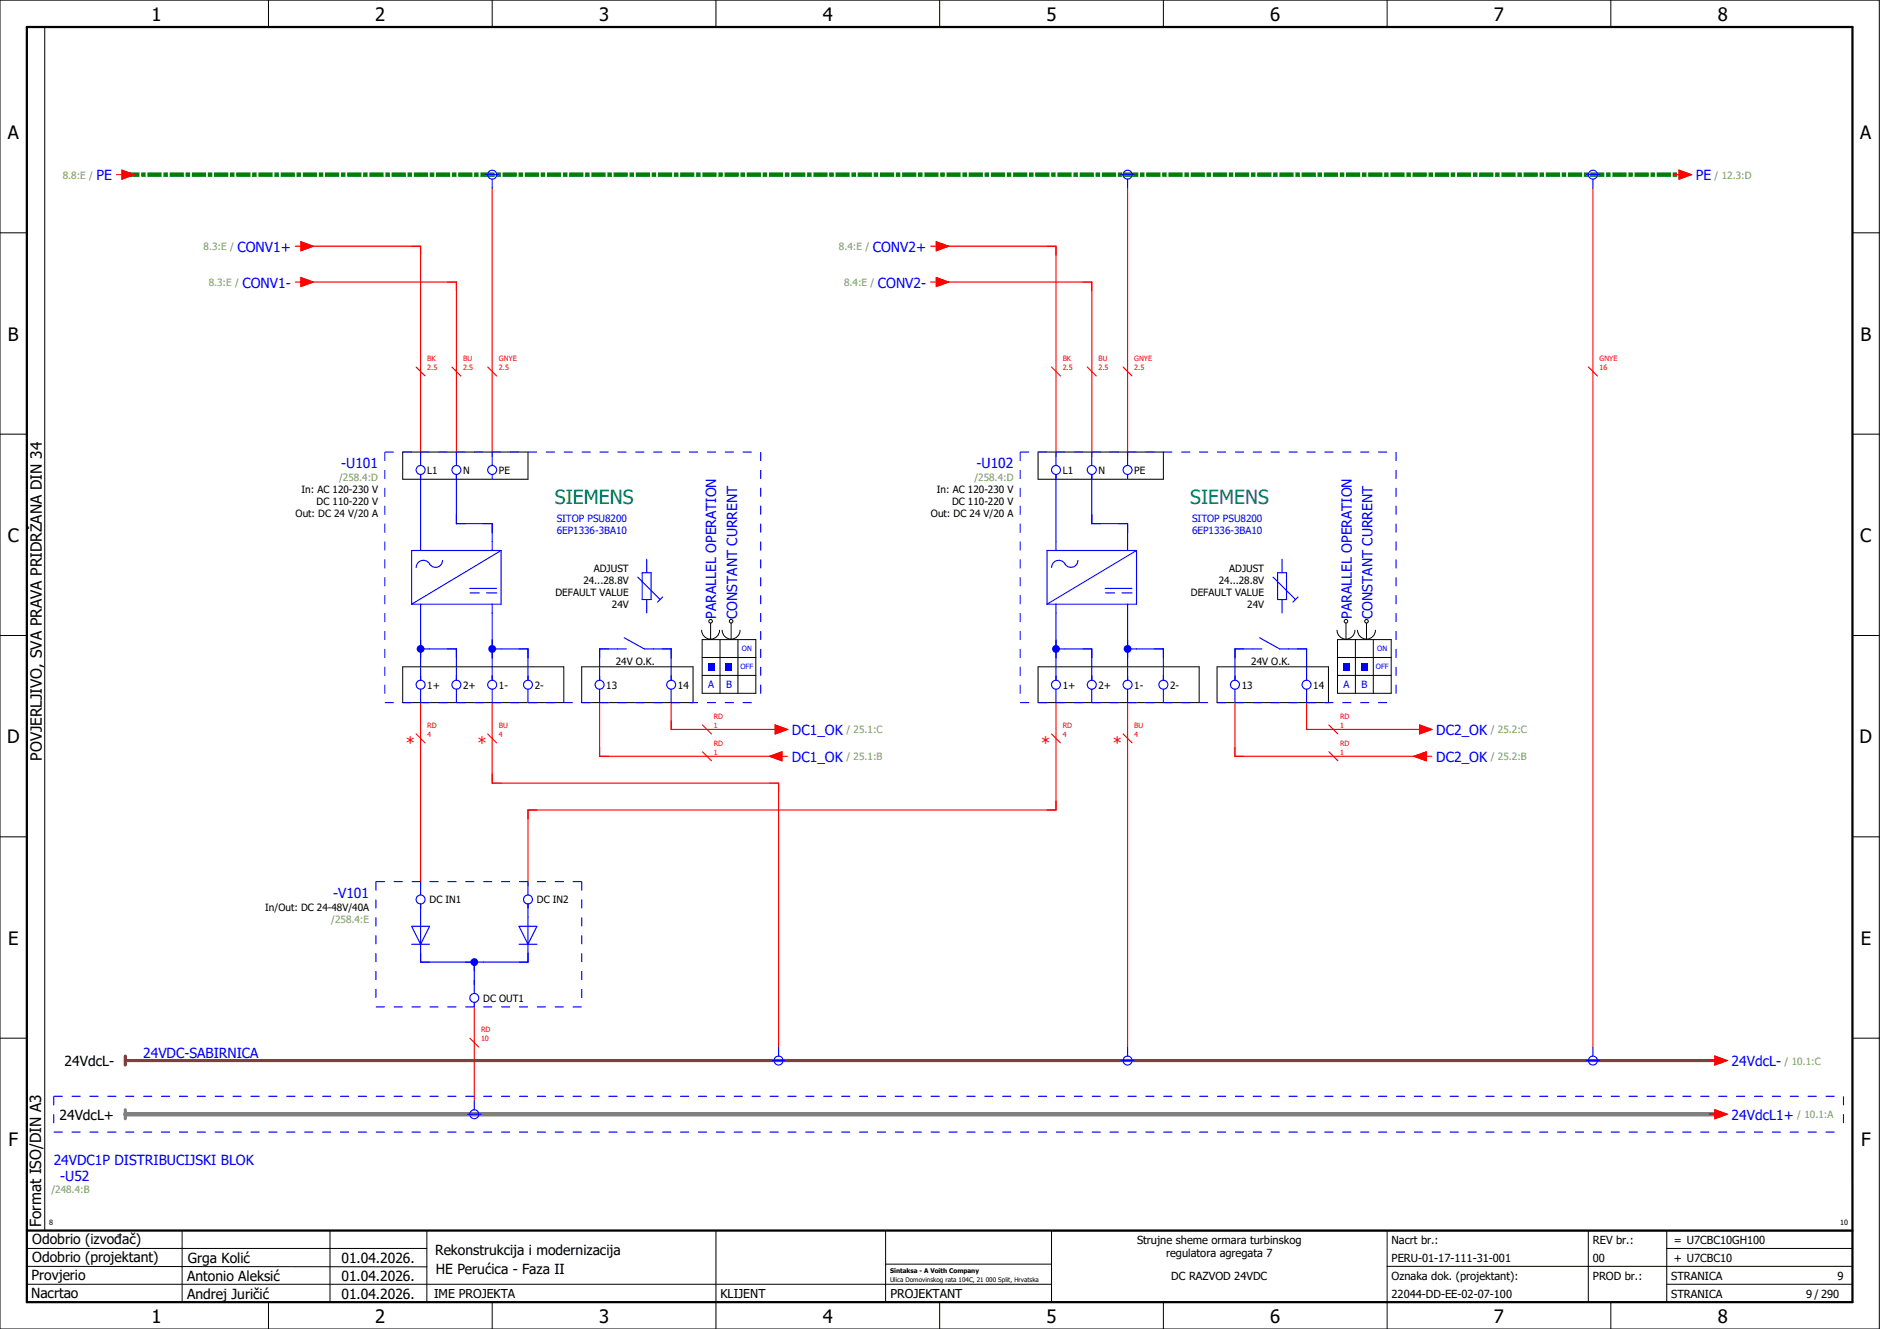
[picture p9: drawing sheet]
<svg xmlns="http://www.w3.org/2000/svg" width="420mm" height="297mm" viewBox="0 0 420 297" stroke-linecap="round" stroke-linejoin="round" font-family="sans-serif">
<g fill="none" stroke="#000" stroke-width=".22">
<path d="M0 0h420v297h-420zM10 6v269M60 0v6M110 0v6M160 0v6M210 0v6M260 0v6M310 0v6M360 0v6M0 52h6M414 52h6M0 97h6"/>
<path d="M414 97h6M90 101h28v6.1h-28zM158.8 139.3v3.6M163.4 139.3v3.6M0 142h6M90 149h36v8h-36zM130 149h24.9v8h-24.9zM156.8 140.9a2 2 0 0 0 2 2 2 2 0 0 0 2-2M156.9 143h12v12h-12zM156.9 147h12M156.9 151h12M160.9 143v12"/>
<path d="M161.4 140.9a2 2 0 0 0 2 2 2 2 0 0 0 2-2M164.9 143v12M414 142h6M414 176.3v87.4M0 187h6M414 187h6M0 232h6M414 232h6M6 279h89.4M40.7 275v16M73.7 274.9v16M95.4 275.1v16"/>
<path d="M160 275v22M197.9 275.1v16M310 275v22M355 275v16M372.5 279h41.5M372.5 275v16M414 275h-179v16M6 283l89.4 .1M6 287h229M60 291v6M110 291v6M197.9 282.5h37.1"/>
<path d="M210 291v6M260 291v6M310 283h104M360 291v6M372.5 287h41.5"/>
<circle cx="158.8" cy="138.9" r=".4"/>
<circle cx="163.4" cy="138.9" r=".4"/>
</g>
<path d="M6 6h408v285h-408zM6 275h408" fill="none" stroke="#000" stroke-width=".5"/>
<g fill="none" stroke="#f00" stroke-width=".25">
<path d="M68 55h26v47M110 42v60M210 55h26v47M252 42v60M356 42v192M68 63h34v39M210 63h34v39M94 157v41M110 157v18h64v59M134 157v12h40M150 157v6h24M236 157v24h-118v17"/>
<path d="M252 157v77M276 157v12h42M292 157v6h26M106 224v22"/>
</g>
<g fill="none" stroke="#00f" stroke-width=".25">
<path d="M94 106v15M102 106v11h8v4M236 106v15M244 106v11h8v4M94 137v15M110 137v15M236 137v15M252 137v15M94 145h8v7M112 145h6v7M138 145h-4v7M146 145h4v7"/>
<path d="M238 145h6v7M254 145h6v7M280 145h-4v7M288 145h4v7M94 202v3M94 213v2h12v5M118 202v3M118 213v2h-10"/>
</g>
<path d="M28 249h356" fill="none" stroke="#808080" stroke-width="1"/>
<path d="M28 237h356" fill="none" stroke="#7f3f3f" stroke-width=".7"/>
<path d="M28 39h348" fill="none" stroke="#008000" stroke-width="1" stroke-dasharray="3.2 .4 1 .4" stroke-linecap="butt"/>
<circle cx="94" cy="145" r=".88" fill="#00f"/>
<path d="M110 143v4M110 145h2" fill="none" stroke="#00f" stroke-width=".25"/>
<circle cx="110" cy="145" r=".87" fill="#00f"/>
<g fill="none" stroke="#00f" stroke-width=".25">
<path d="M94 101v3M94 106v1M102 101v3M102 106v1M110 101v3M110 106v1M244 115v2h2M250 117h2v2M94 121v2M94 135v2M98.9 125.3a1.62 1.62 0 0 1-1.4 1.5 1.62 1.62 0 0 1-1.8-1.1 1.6 1.6 0 0 0-1.7-.3 1.6 1.6 0 0 0-1 1.4M105 132.5h2.2"/>
<path d="M105 131.5h6M108.8 132.5h2.2M110 121v2M110 135v2M112 123l-20 12M112 123v12h-20M112 123h-20v12M142.5 129l5 5M143.5 128h2v6h-2zM144.5 125v3M144.5 134v3M148.1 133.4l-1.1 1.2"/>
<path d="M94 151v1M94 154v3M100 145h2v2M102 151v1M102 154v3M110 151v1M110 154v3M116 145h2v2M118 151v1M118 154v3M134 151v1M134 154v3"/>
<path d="M138 145h2M139.5 142.5l4.5 2.5h2M150 151v1M150 154v3M236 145h2M236 143v4M278 145h-2v2M290 145h2v2"/>
<circle cx="94" cy="105" r="1"/>
<circle cx="102" cy="105" r="1"/>
<circle cx="110" cy="105" r="1"/>
<circle cx="94" cy="153" r="1"/>
<circle cx="102" cy="153" r="1"/>
<circle cx="110" cy="153" r="1"/>
<circle cx="118" cy="153" r="1"/>
<circle cx="134" cy="153" r="1"/>
<circle cx="150" cy="153" r="1"/>
</g>
<path d="M86 101h84M86 101v56M170 101v56M86 157h84" fill="none" stroke="#00f" stroke-width=".25" stroke-dasharray="2 2" stroke-linecap="butt"/>
<g fill="none" stroke="#000" stroke-width=".22">
<path d="M232 101h28v6.1h-28zM300.8 139.3v3.6M305.4 139.3v3.6M232 149h36v8h-36zM272 149h24.9v8h-24.9zM298.8 140.9a2 2 0 0 0 2 2 2 2 0 0 0 2-2M298.9 143h12v12h-12zM298.9 147h12M298.9 151h12M302.9 143v12M303.4 140.9a2 2 0 0 0 2 2 2 2 0 0 0 2-2M306.9 143v12"/>
<circle cx="300.8" cy="138.9" r=".4"/>
<circle cx="305.4" cy="138.9" r=".4"/>
</g>
<circle cx="236" cy="145" r=".88" fill="#00f"/>
<path d="M252 143v4M252 145h2" fill="none" stroke="#00f" stroke-width=".25"/>
<circle cx="252" cy="145" r=".88" fill="#00f"/>
<g fill="none" stroke="#00f" stroke-width=".25">
<path d="M236 101v3M236 106v1M244 101v3M244 106v1M252 101v3M252 106v1M236 121v2M236 135v2M240.9 125.3a1.62 1.62 0 0 1-1.4 1.5 1.62 1.62 0 0 1-1.8-1.1 1.6 1.6 0 0 0-1.7-.3 1.6 1.6 0 0 0-1 1.4M247 132.5h2.2M247 131.5h6M250.8 132.5h2.2"/>
<path d="M252 121v2M252 135v2M254 123l-20 12M254 123v12h-20M254 123h-20v12M284.5 129l5 5M285.5 128h2v6h-2zM286.5 125v3M286.5 134v3M290.1 133.4l-1.1 1.2M236 151v1M236 154v3"/>
<path d="M242 145h2v2M244 151v1M244 154v3M252 151v1M252 154v3M258 145h2v2M260 151v1M260 154v3M276 151v1M276 154v3M280 145h2M281.5 142.5l4.5 2.5h2"/>
<path d="M292 151v1M292 154v3M94 213v2h2M104 215h4M106 215v2M118 213v2h-2"/>
<circle cx="236" cy="105" r="1"/>
<circle cx="244" cy="105" r="1"/>
<circle cx="252" cy="105" r="1"/>
<circle cx="236" cy="153" r="1"/>
<circle cx="244" cy="153" r="1"/>
<circle cx="252" cy="153" r="1"/>
<circle cx="260" cy="153" r="1"/>
<circle cx="276" cy="153" r="1"/>
<circle cx="292" cy="153" r="1"/>
</g>
<path d="M228 101h84M228 101v56M312 101v56M228 157h84" fill="none" stroke="#00f" stroke-width=".25" stroke-dasharray="2 2" stroke-linecap="butt"/>
<path d="M92 55h2v2M100 63h2v2" fill="none" stroke="#f00" stroke-width=".25"/>
<circle cx="106" cy="215" r=".88" fill="#00f"/>
<g fill="none" stroke="#00f" stroke-width=".25">
<path d="M108.5 39h3M250.5 39h3M354.5 39h3M110 40v2M252 40v2M356 40v2M94 197v3M118 197v3M92 207h4l-2 4zM92 211h4M94 202v1M94 205v8"/>
<path d="M106 219v3M116 211h4M116 207h4l-2 4zM118 202v1M118 205v8M106 224v1M172.5 237h3M174 234v2M250.5 237h3M252 234v2M354.5 237h3M356 234v2"/>
<path d="M104.5 249h3M106 246v2"/>
<circle cx="110" cy="39" r="1"/>
<circle cx="252" cy="39" r="1"/>
<circle cx="356" cy="39" r="1"/>
<circle cx="94" cy="201" r="1"/>
<circle cx="118" cy="201" r="1"/>
<circle cx="106" cy="223" r="1"/>
<circle cx="174" cy="237" r="1"/>
<circle cx="252" cy="237" r="1"/>
<circle cx="356" cy="237" r="1"/>
<circle cx="106" cy="249" r="1"/>
</g>
<path d="M84 197h46M84 197v28M130 197v28M84 225h46M12 253h400M12 245h400M12 245v8M412 245v8" fill="none" stroke="#00f" stroke-width=".25" stroke-dasharray="2 2" stroke-linecap="butt"/>
<g fill="none" stroke="#f00" stroke-width=".25">
<path d="M26 39h1.3M27.3 38l2.7 1-2.7 1zM374 39h1.2M375.2 38l2.8 1-2.8 1zM66 55h1.3M67.3 54l2.7 1-2.7 1zM208 55h1.3M209.3 54l2.7 1-2.7 1zM234 55h2v2M66 63h1.3M67.3 62l2.7 1-2.7 1zM208 63h1.3"/>
<path d="M209.3 62l2.7 1-2.7 1zM242 63h2v2M93 82l2 2M101 82l2 2M109 82l2 2M235 82l2 2M243 82l2 2M251 82l2 2M355 82l2 2M93 164l2 2M109 164l2 2M134 167v2h2"/>
<path d="M150 161v2h2M157 162l2 2M157 168l2 2M172 163h1.2M172 175h2v2M172 169l2.7-1v2zM173.2 162l2.8 1-2.8 1zM174.7 169h1.3M235 164l2 2M251 164l2 2M276 167v2h2M292 161v2h2"/>
<path d="M297 168l2 2M297 162l2 2M316 163h1.2M316 169l2.7-1v2zM317.2 162l2.8 1-2.8 1zM318.7 169h1.3M105 232l2 2M382 237h1.3M383.3 236l2.7 1-2.7 1zM382 249h1.3M383.3 248l2.7 1-2.7 1z"/>
</g>
<path d="M28 248v2" fill="none" stroke="#808080" stroke-width=".7"/>
<path d="M28 236v2" fill="none" stroke="#7f3f3f" stroke-width=".7"/>
<g fill="#f00" stroke="#f00" stroke-width=".22">
<path d="M383.3 248l2.7 1-2.7 1z"/>
<path d="M383.3 236l2.7 1-2.7 1z"/>
<path d="M173.2 162l2.8 1-2.8 1z"/>
<path d="M172 169l2.7-1v2z"/>
<path d="M316 169l2.7-1v2z"/>
<path d="M317.2 162l2.8 1-2.8 1z"/>
<path d="M67.3 54l2.7 1-2.7 1z"/>
<path d="M67.3 62l2.7 1-2.7 1z"/>
<path d="M209.3 62l2.7 1-2.7 1z"/>
<path d="M209.3 54l2.7 1-2.7 1z"/>
<path d="M27.3 38l2.7 1-2.7 1z"/>
<path d="M375.2 38l2.8 1-2.8 1z"/>
</g>
<g font-size="12.4" fill="#00f">
<text x="157" y="150">.</text>
<text x="161" y="150">.</text>
<text x="299" y="150">.</text>
<text x="303" y="150">.</text>
</g>
<g font-size="4.3" fill="#007f7f">
<text x="124" y="112.7">SIEMENS</text>
<text x="266" y="112.7">SIEMENS</text>
</g>
<g font-size="4.1">
<text x="33.9" y="4.7">1</text>
<text x="83.9" y="4.7">2</text>
<text x="133.9" y="4.7">3</text>
<text x="183.9" y="4.7">4</text>
<text x="233.9" y="4.7">5</text>
<text x="283.9" y="4.7">6</text>
<text x="333.9" y="4.7">7</text>
<text x="383.9" y="4.7">8</text>
<text x="1.8" y="31.2">A</text>
<text x="415.8" y="31.2">A</text>
<text x="1.8" y="76.2">B</text>
<text x="415.8" y="76.2">B</text>
<text x="1.8" y="121.2">C</text>
<text x="415.8" y="121.2">C</text>
<text x="1.6" y="166.2">D</text>
<text x="415.6" y="166.2">D</text>
<text x="1.8" y="211.2">E</text>
<text x="415.8" y="211.2">E</text>
<text x="1.9" y="256.2">F</text>
<text x="415.9" y="256.2">F</text>
<text x="33.9" y="295.7">1</text>
<text x="83.9" y="295.7">2</text>
<text x="133.9" y="295.7">3</text>
<text x="183.9" y="295.7">4</text>
<text x="233.9" y="295.7">5</text>
<text x="283.9" y="295.7">6</text>
<text x="333.9" y="295.7">7</text>
<text x="383.9" y="295.7">8</text>
</g>
<g font-size="3.7" fill="#f00">
<text x="90.7" y="167.4">*</text>
<text x="106.7" y="167.4">*</text>
<text x="232.7" y="167.4">*</text>
<text x="248.7" y="167.4">*</text>
</g>
<g font-size="3.4">
<text x="9.4" y="170" transform="rotate(-90 9.4 170)">POVJERLJIVO, SVA PRAVA PRIDRŽANA DIN 34</text>
<text x="9.2" y="274.3" transform="rotate(-90 9.2 274.3)">Format ISO/DIN A3</text>
</g>
<g font-size="3.1" fill="#00f">
<text x="21.5" y="40.3">PE</text>
<text x="379" y="40.3">PE</text>
<text x="53.1" y="56.3">CONV1+</text>
<text x="195.1" y="56.3">CONV2+</text>
<text x="54.2" y="64.3">CONV1-</text>
<text x="196.2" y="64.3">CONV2-</text>
<text x="76.3" y="104.6">-U101</text>
<text x="218.2" y="104.6">-U102</text>
<text x="160.1" y="138.3" transform="rotate(-90 160.1 138.3)">PARALLEL OPERATION</text>
<text x="164.7" y="138.3" transform="rotate(-90 164.7 138.3)">CONSTANT CURRENT</text>
<text x="302.1" y="138.3" transform="rotate(-90 302.1 138.3)">PARALLEL OPERATION</text>
<text x="306.7" y="138.3" transform="rotate(-90 306.7 138.3)">CONSTANT CURRENT</text>
<text x="177" y="164.3">DC1_OK</text>
<text x="321" y="164.3">DC2_OK</text>
<text x="177" y="170.3">DC1_OK</text>
<text x="321" y="170.3">DC2_OK</text>
<text x="74.4" y="200.6">-V101</text>
<text x="32" y="236.4">24VDC-SABIRNICA</text>
<text x="387" y="238.3">24VdcL-</text>
<text x="387" y="250.3">24VdcL1+</text>
<text x="12" y="260.4">24VDC1P DISTRIBUCIJSKI BLOK</text>
<text x="13.5" y="263.9">-U52</text>
</g>
<g font-size="3.1">
<text x="14.4" y="238.3">24VdcL-</text>
<text x="13.3" y="250.3">24VdcL+</text>
<text x="7.2" y="278.1">Odobrio (izvođač)</text>
<text x="97.2" y="280.5">Rekonstrukcija i modernizacija</text>
<text x="7.1" y="286.1">Provjerio</text>
<text x="7.2" y="282.1">Odobrio (projektant)</text>
<text x="41.8" y="286.2">Antonio Aleksić</text>
<text x="42" y="282.3">Grga Kolić</text>
<text x="76.3" y="282.3">01.04.2026.</text>
<text x="76.3" y="286.3">01.04.2026.</text>
<text x="97.4" y="284.8">HE Perućica - Faza II</text>
<text x="6.9" y="290">Nacrtao</text>
<text x="41.8" y="290.3">Andrej Juričić</text>
<text x="76.3" y="290.3">01.04.2026.</text>
</g>
<g font-size="2.7">
<text x="97" y="290.1">IME PROJEKTA</text>
<text x="161" y="290.1">KLIJENT</text>
<text x="199" y="290.1">PROJEKTANT</text>
</g>
<g font-size="2.5">
<text x="254.1" y="278">Strujne sheme ormara turbinskog</text>
<text x="260.6" y="281">regulatora agregata 7</text>
<text x="311" y="278">Nacrt br.:</text>
<text x="356" y="278">REV br.:</text>
<text x="374.1" y="278">= U7CBC10GH100</text>
<text x="261.8" y="286">DC RAZVOD 24VDC</text>
<text x="311" y="286">Oznaka dok. (projektant):</text>
<text x="311" y="282">PERU-01-17-111-31-001</text>
<text x="356" y="286">PROD br.:</text>
<text x="356" y="282">00</text>
<text x="373.5" y="286">STRANICA</text>
<text x="374.1" y="282.1">+ U7CBC10</text>
<text x="410.6" y="286">9</text>
<text x="311" y="290">22044-DD-EE-02-07-100</text>
<text x="373.5" y="290">STRANICA</text>
<text x="403.6" y="290">9 / 290</text>
</g>
<g font-size="2.2" fill="#7ca552">
<text x="14" y="39.9">8.8:E /</text>
<text x="383.2" y="39.9">/ 12.3:D</text>
<text x="45.5" y="55.9">8.3:E /</text>
<text x="187.5" y="55.9">8.4:E /</text>
<text x="46.6" y="63.9">8.3:E /</text>
<text x="188.6" y="63.9">8.4:E /</text>
<text x="75.8" y="107.5">/258.4:D</text>
<text x="217.8" y="107.5">/258.4:D</text>
<text x="189.2" y="163.9">/ 25.1:C</text>
<text x="333.2" y="163.9">/ 25.2:C</text>
<text x="189.2" y="169.9">/ 25.1:B</text>
<text x="333.2" y="169.9">/ 25.2:B</text>
<text x="74" y="206.2">/258.4:E</text>
<text x="398.9" y="237.9">/ 10.1:C</text>
<text x="401.7" y="249.9">/ 10.1:A</text>
<text x="11.5" y="266.7">/248.4:B</text>
</g>
<g font-size="2.2">
<text x="95.5" y="105.9">L1</text>
<text x="103.5" y="105.9">N</text>
<text x="111.5" y="105.9">PE</text>
<text x="237.5" y="105.9">L1</text>
<text x="245.5" y="105.9">N</text>
<text x="253.5" y="105.9">PE</text>
<text x="67.4" y="110.2">In: AC 120-230 V</text>
<text x="70.8" y="112.9">DC 110-220 V</text>
<text x="209.4" y="110.2">In: AC 120-230 V</text>
<text x="212.8" y="112.9">DC 110-220 V</text>
<text x="66.1" y="115.6">Out: DC 24 V/20 A</text>
<text x="208.1" y="115.6">Out: DC 24 V/20 A</text>
<text x="130.4" y="130.5">24...28.8V</text>
<text x="132.7" y="127.8">ADJUST</text>
<text x="272.4" y="130.5">24...28.8V</text>
<text x="274.7" y="127.8">ADJUST</text>
<text x="124.2" y="133.2">DEFAULT VALUE</text>
<text x="136.7" y="135.9">24V</text>
<text x="266.2" y="133.2">DEFAULT VALUE</text>
<text x="278.7" y="135.9">24V</text>
<text x="137.6" y="148.6">24V O.K.</text>
<text x="279.6" y="148.6">24V O.K.</text>
<text x="95.5" y="153.9">1+</text>
<text x="103.5" y="153.9">2+</text>
<text x="111.5" y="153.9">1-</text>
<text x="119.5" y="153.9">2-</text>
<text x="135.5" y="153.9">13</text>
<text x="151.5" y="153.9">14</text>
<text x="237.5" y="153.9">1+</text>
<text x="245.5" y="153.9">2+</text>
<text x="253.5" y="153.9">1-</text>
<text x="261.5" y="153.9">2-</text>
<text x="277.5" y="153.9">13</text>
<text x="293.5" y="153.9">14</text>
<text x="59.3" y="203.5">In/Out: DC 24-48V/40A</text>
<text x="96" y="201.9">DC IN1</text>
<text x="120" y="201.9">DC IN2</text>
<text x="108" y="223.9">DC OUT1</text>
</g>
<g font-size="2.2" fill="#00f">
<text x="124.4" y="116.7">SITOP PSU8200</text>
<text x="124.4" y="119.4">6EP1336-3BA10</text>
<text x="266.4" y="116.7">SITOP PSU8200</text>
<text x="266.4" y="119.4">6EP1336-3BA10</text>
<text x="158.2" y="153.8">A</text>
<text x="162.3" y="153.8">B</text>
<text x="300.2" y="153.8">A</text>
<text x="304.3" y="153.8">B</text>
</g>
<g font-size="1.6" fill="#f00">
<text x="95.5" y="82.7">2.5</text>
<text x="95.5" y="80.8">BK</text>
<text x="103.5" y="82.7">2.5</text>
<text x="103.5" y="80.8">BU</text>
<text x="111.5" y="82.7">2.5</text>
<text x="111.5" y="80.8">GNYE</text>
<text x="237.5" y="82.7">2.5</text>
<text x="237.5" y="80.8">BK</text>
<text x="245.5" y="82.7">2.5</text>
<text x="245.5" y="80.8">BU</text>
<text x="253.5" y="82.7">2.5</text>
<text x="253.5" y="80.8">GNYE</text>
<text x="357.5" y="82.7">16</text>
<text x="357.5" y="80.8">GNYE</text>
<text x="159.5" y="160.8">RD</text>
<text x="299.5" y="160.8">RD</text>
<text x="95.5" y="164.7">4</text>
<text x="95.5" y="162.8">RD</text>
<text x="111.5" y="164.7">4</text>
<text x="111.5" y="162.8">BU</text>
<text x="159.5" y="162.7">1</text>
<text x="159.5" y="166.8">RD</text>
<text x="237.5" y="164.7">4</text>
<text x="237.5" y="162.8">RD</text>
<text x="253.5" y="164.7">4</text>
<text x="253.5" y="162.8">BU</text>
<text x="299.5" y="166.8">RD</text>
<text x="299.5" y="162.7">1</text>
<text x="159.5" y="168.7">1</text>
<text x="299.5" y="168.7">1</text>
<text x="107.5" y="232.7">10</text>
<text x="107.5" y="230.8">RD</text>
</g>
<g font-size="1.6" fill="#00f">
<text x="165.5" y="149.6">OFF</text>
<text x="165.8" y="145.6">ON</text>
<text x="307.5" y="149.6">OFF</text>
<text x="307.8" y="145.6">ON</text>
</g>
<g font-size="1.6">
<text x="11" y="273.7">8</text>
<text x="411.2" y="273.7">10</text>
</g>
<g font-size="1.4">
<text x="198.9" y="284.4">Sintaksa - A Voith Company</text>
<text x="198.9" y="286.4">Ulica Domovinskog rata 104C, 21 000 Split, Hrvatska</text>
</g>
</svg>
